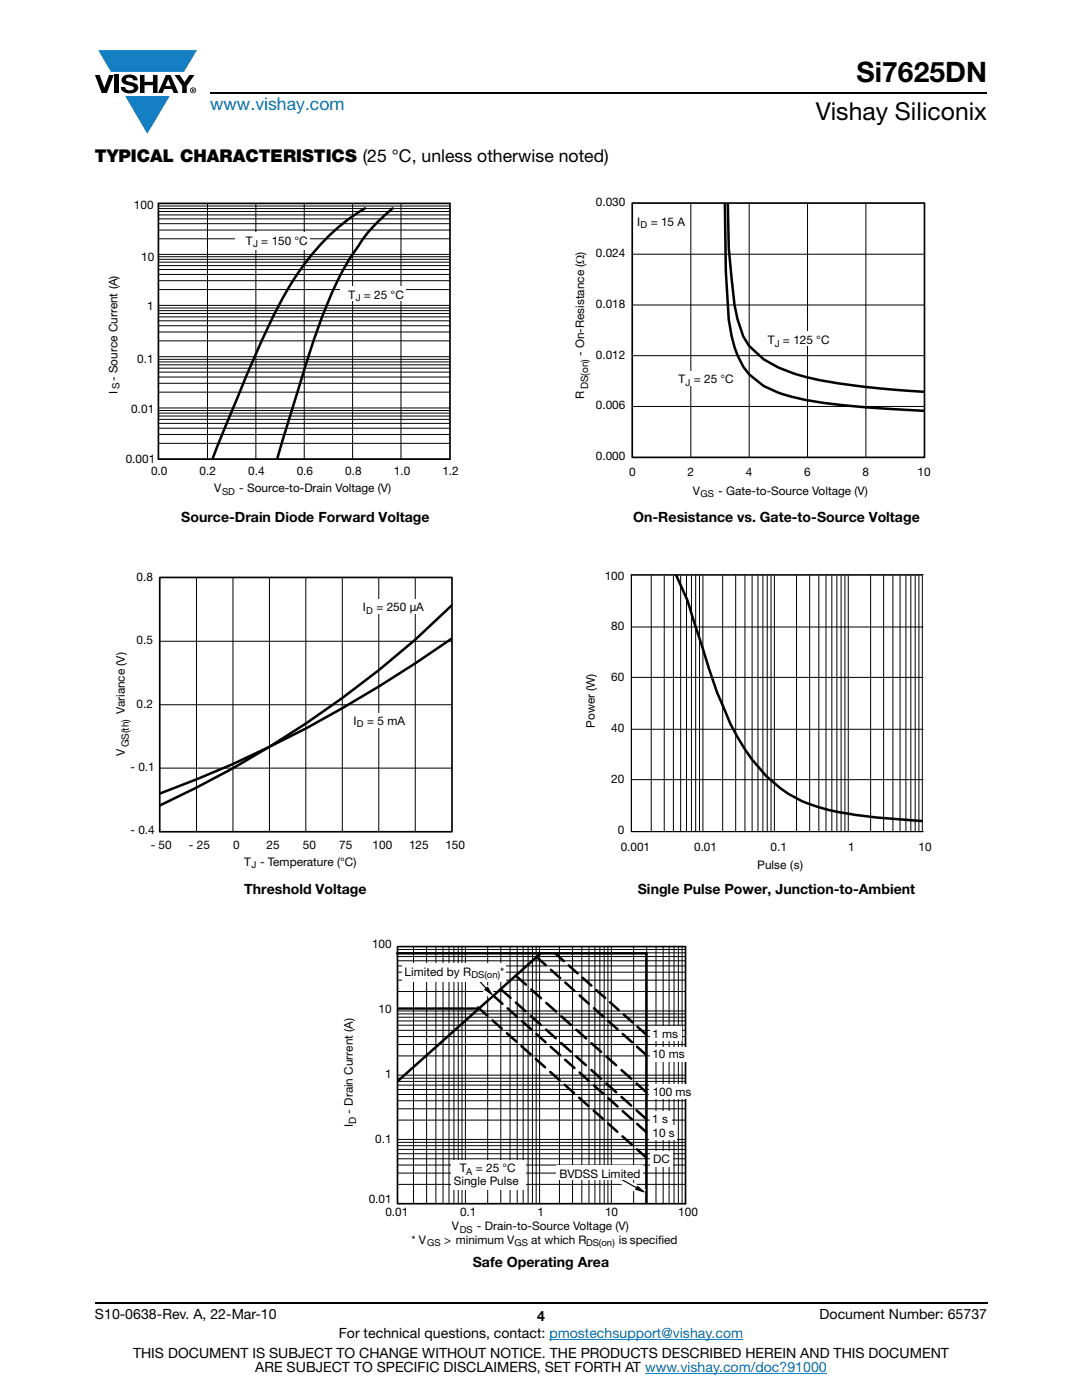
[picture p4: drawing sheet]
<svg xmlns="http://www.w3.org/2000/svg" width="216mm" height="279mm" viewBox="0 0 216 279" stroke-linecap="round" stroke-linejoin="round" font-family="sans-serif">
<g fill="#147fc3">
<path d="M19.6 10h19.7l-2.6 4.3h-1.1h-13.5z"/>
<path d="M25 19.2h8.9l-4.5 7.5z"/>
</g>
<g fill="#000">
<path d="M18.9 15h1l.9 2.5 1-2.5h.9l-1.4 3.6h-1zM22.9 15h.9v3.6h-.9zM24.6 15.3a2.1 2.1 0 0 1 2.8 .3l.1 .4h-.9a.79 .79 0 0 0-.7-.5 .79 .79 0 0 0-.8 .4l.3 .3 1 .2a1.08 1.08 0 0 1 1.2 1 1.08 1.08 0 0 1-1.1 1.2 1.73 1.73 0 0 1-2.4-1.2h.9a.96 .96 0 0 0 .8 .6 .96 .96 0 0 0 .9-.4 1.31 1.31 0 0 0-1.2-.6 1.03 1.03 0 0 1-1.1-.6 1.03 1.03 0 0 1 .2-1.1zM27.9 15h.9v1.3h1.7v-1.3h.9v3.6h-.9v-1.6h-1.7v1.6h-.9zM34.8 15h1.1l.9 1.4 1-1.4h1l-1.5 2.2v1.4h-.9v-1.4z"/>
<path d="M33.6 15.9l.5 1.3h-1.1zM33.1 15l-1.6 3.6h1l.3-.8h1.5l.3 .8h1l-1.6-3.6z"/>
<path d="M38.4 17.8h.2v.2h-.2zM38.3 17.7v.7h.1v-.3l.4 .3-.2-.3 .2-.2-.1-.2z"/>
<path d="M38.1 18a.46 .46 0 0 1 .9 0 .46 .46 0 0 1-.9 0zM37.9 18a.6 .6 0 0 0 1.2 0 .6 .6 0 0 0-1.2 0z"/>
</g>
<path d="M42 18.6h155M18.9 260h178.1" fill="none" stroke="#000" stroke-width=".36"/>
<path d="M109.6 267.3h38.7M128.7 274h36.3" fill="none" stroke="#007ec4" stroke-width=".2"/>
<path d="M21.5 39.8h70v59.3h-70z" fill="#fff"/>
<path d="M72.8 41.6a45.5 45.5 0 0 0-16.6 18.4 355.1 355.1 0 0 0-13.2 30.1l-.5 1.3M78.3 41.6a43.1 43.1 0 0 0-11.6 15.8 194.5 194.5 0 0 0-8.3 24l-3 10" fill="none" stroke="#000" stroke-width=".5"/>
<g fill="none" stroke="#000" stroke-width=".2">
<path d="M31.6 50.8h58.2M31.6 51.2h58.2M31.6 51.8h58.2M31.6 52.3h58.2M31.6 53h58.2M31.6 53.8h58.2M31.6 54.8h58.2M31.6 56h58.2M31.6 57.8h58.2M31.6 40.6h58.2M31.6 41.1h58.2M31.6 41.6h58.2"/>
<path d="M31.6 42.2h58.2M31.6 42.9h58.2M31.6 43.7h58.2M31.6 44.6h58.2M31.6 45.9h58.2M31.6 47.7h58.2M41.4 40.6v51M51.1 40.6v51M60.7 40.6v51M70.4 40.6v51M80 40.6v51M31.6 71.7h58.2"/>
<path d="M31.6 72.2h58.2M31.6 72.8h58.2M31.6 73.5h58.2M31.6 74.3h58.2M31.6 75.2h58.2M31.6 76.5h58.2M31.6 78.3h58.2M31.6 71.2h58.2M31.6 61.5h58.2M31.6 62h58.2M31.6 62.6h58.2M31.6 63.2h58.2"/>
<path d="M31.6 64h58.2M31.6 65h58.2M31.6 66.3h58.2M31.6 68h58.2M31.6 60.9h58.2M31.6 81.4h58.2M31.6 91.6h58.2M31.6 81.9h58.2M31.6 82.4h58.2M31.6 83h58.2M31.6 83.7h58.2M31.6 84.5h58.2"/>
<path d="M31.6 85.5h58.2M31.6 86.7h58.2M31.6 88.5h58.2"/>
</g>
<path d="M31.6 40.6h58.2v51h-58.2z" fill="none" stroke="#000" stroke-width=".34"/>
<g fill="#fff">
<path d="M67.9 57.1h13.1v2.9h-13.1z"/>
<path d="M47 46.4h14.8v3.4h-14.8z"/>
<path d="M23 114h69.8v59.7h-69.8z"/>
</g>
<path d="M39.2 115.3v50.7M46.5 115.3v50.7M53.8 115.3v50.7M61 115.3v50.7M68.3 115.3v50.7M75.6 115.3v50.7M82.9 115.3v50.7M31.9 128h58.3M31.9 153.3h58.3M31.9 140.6h58.3" fill="none" stroke="#000" stroke-width=".2"/>
<path d="M90.1 127.4a248.2 248.2 0 0 1-58.2 31M90.1 120.8a209.2 209.2 0 0 1-58.2 39.9" fill="none" stroke="#000" stroke-width=".5"/>
<path d="M31.9 115.2h58.3v50.8h-58.3z" fill="none" stroke="#000" stroke-width=".34"/>
<g fill="#fff">
<path d="M70.8 119.6h15.1v2.8h-15.1z"/>
<path d="M68.9 142.3h12.6v2.8h-12.6z"/>
<path d="M114.5 39.3h71.2v60.4h-71.2z"/>
</g>
<path d="M126.2 50.7h58.2M137.8 40.6v50.7M149.5 40.6v50.7M161.1 40.6v50.7M172.8 40.6v50.7M126.2 71h58.2M126.2 60.9h58.2M126.2 81.1h58.2" fill="none" stroke="#000" stroke-width=".2"/>
<path d="M144.6 40.5l.2 13.7 .6 9.6a23.2 23.2 0 0 0 2.9 9.4 14.7 14.7 0 0 0 9.4 5.9 103.3 103.3 0 0 0 20.9 2.6l5.8 .3M145.2 40.5l.2 9 1.2 11.3 .5 2.9 1.2 3.5 1.2 1.8 2.9 2.7a33.7 33.7 0 0 0 11.8 4.3l2.4 .4a182.3 182.3 0 0 0 17.8 1.8" fill="none" stroke="#000" stroke-width=".5"/>
<path d="M126.2 40.5h58.3v50.8h-58.3z" fill="none" stroke="#000" stroke-width=".34"/>
<g fill="#fff">
<path d="M132.6 74h14.2v2.9h-14.2z"/>
<path d="M151.1 66.2h14.8v2.9h-14.8z"/>
<path d="M116.7 113.7h69.2v60.2h-69.2z"/>
</g>
<path d="M135 114.9l2.2 4.9 2.9 9.1a84.4 84.4 0 0 0 7.1 18.2 32.2 32.2 0 0 0 7.2 9.1 25.6 25.6 0 0 0 12.3 5.8l7.2 1 10.2 .9" fill="none" stroke="#000" stroke-width=".5"/>
<g fill="none" stroke="#000" stroke-width=".2">
<path d="M125.9 114.8h58.2M129.9 114.9v51M132.5 114.9v51M134.4 114.9v51M135.8 114.9v51M137 114.9v51M138 114.9v51M138.8 114.9v51M139.6 114.9v51M140.3 114.9v51M144.2 114.9v51M146.8 114.9v51"/>
<path d="M148.6 114.9v51M150.1 114.9v51M151.2 114.9v51M152.2 114.9v51M153.1 114.9v51M153.9 114.9v51M154.5 114.9v51M158.9 114.9v51M161.6 114.9v51M163.4 114.9v51M164.8 114.9v51M166 114.9v51"/>
<path d="M167 114.9v51M167.8 114.9v51M168.6 114.9v51M169.3 114.9v51M173.7 114.9v51M176.3 114.9v51M178.2 114.9v51M179.6 114.9v51M180.8 114.9v51M181.7 114.9v51M182.6 114.9v51M183.4 114.9v51"/>
<path d="M184 114.9v51M184.2 114.7h-58.2v51.3h58.2M126 135.2h58.2M126 125.1h58.2M126 145.5h58.2M126 155.6h58.2"/>
</g>
<path d="M68.5 187.2h71.9v61.9h-71.9z" fill="#fff"/>
<g fill="none" stroke="#000" stroke-width=".5">
<path d="M79.3 190.3h49.7v49.8M98.4 198.7l1.9 1.6M99.9 197.4l2 1.7M103 194.8l2 1.7M106 197.5l1.9 1.7M107.1 191l1.8 1.6M107.9 190.3l-28.6 25.6M109.9 193.5l1.9 1.7M110.8 190.2l1.7 1.6M112.8 196.1l1.8 1.6M113.5 192.7l1.7 1.6M115.7 198.7l1.8 1.6"/>
<path d="M116.2 195.1l1.8 1.6M119 197.6l1.7 1.5M95.4 201.1l1.8 1.6M98.3 203.6l1.8 1.7M101.1 206.2l1.9 1.7M101.3 201.2l1.8 1.7M102.9 200.1l2 1.7M104 208.8l1.9 1.6M104.2 203.8l1.8 1.6M106 202.8l1.9 1.7M106.9 211.4l1.9 1.6M107 206.4l1.9 1.6"/>
<path d="M109 205.5l1.9 1.7M109 200.2l1.9 1.7M109.8 213.9l1.9 1.7M109.9 208.9l1.8 1.7M112 208.2l1.9 1.7M112 202.8l1.9 1.8M112.7 216.5l1.8 1.6M112.8 211.5l1.8 1.6M115 210.8l1.9 1.8M115 205.5l2 1.8M115.6 219.1l1.8 1.6M115.6 214l1.9 1.7"/>
<path d="M118 213.5l1.9 1.8M118 208.2l2 1.7M118.5 216.6l1.9 1.7M118.5 201.2l1.9 1.7M121 216.2l1.9 1.8M121 210.9l1.9 1.7M121.4 219.2l1.8 1.6M121.4 203.8l1.8 1.6M121.7 200l1.8 1.6M124 218.9l1.9 1.7M124 213.6l1.9 1.7M124.3 206.3l1.8 1.7"/>
<path d="M124.5 202.5l1.7 1.5M127 216.2l2 1.8M127.1 208.9l1.9 1.6M127.2 204.9l1.8 1.6M118.5 221.6l1.8 1.7M121.3 224.2l1.9 1.7M124.2 226.8l1.9 1.6M124.3 221.7l1.8 1.7M127 221.6l2 1.7M127.1 229.4l1.9 1.6M127.1 224.3l1.9 1.7"/>
</g>
<path d="M79.3 201.3h16.1" fill="none" stroke="#000" stroke-width=".48"/>
<g fill="none" stroke="#000" stroke-width=".2">
<path d="M79.4 189.5h57.4M79.4 190.2h57.4M79.4 190.9h57.4M79.4 191.7h57.4M79.4 192.8h57.4M79.4 194h57.4M79.4 195.6h57.4M79.4 197.9h57.4M82.5 189v51.2M85.1 189v51.2M87 189v51.2M88.4 189v51.2"/>
<path d="M89.6 189v51.2M90.6 189v51.2M91.4 189v51.2M92.2 189v51.2M92.9 189v51.2M97.3 189v51.2M99.9 189v51.2M101.8 189v51.2M103.2 189v51.2M104.4 189v51.2M105.4 189v51.2M106.2 189v51.2"/>
<path d="M107 189v51.2M107.7 189v51.2M111.6 189v51.2M114.2 189v51.2M116.1 189v51.2M117.5 189v51.2M118.7 189v51.2M119.7 189v51.2M120.6 189v51.2M121.3 189v51.2M122 189v51.2M126.4 189v51.2"/>
<path d="M129 189v51.2M130.9 189v51.2M132.3 189v51.2M133.5 189v51.2M134.5 189v51.2M135.4 189v51.2M136.1 189v51.2M79.4 214.6h57.4M79.4 215.2h57.4M79.4 215.8h57.4M79.4 216.6h57.4M79.4 217.4h57.4"/>
<path d="M79.4 218.4h57.4M79.4 219.7h57.4M79.4 201.8h57.4M79.4 202.3h57.4M79.4 203h57.4M79.4 203.8h57.4M79.4 204.6h57.4M79.4 205.6h57.4M79.4 206.9h57.4M79.4 208.5h57.4M79.4 210.7h57.4M79.4 221.3h57.4"/>
<path d="M79.4 223.5h57.4M79.4 227.4h57.4M79.4 228h57.4M79.4 228.6h57.4M79.4 229.4h57.4M79.4 230.3h57.4M79.4 231.3h57.4M79.4 232.5h57.4M79.4 234.1h57.4M79.4 236.4h57.4"/>
</g>
<path d="M79.4 188.9h57.4M136.8 189v51.2h-57.4" fill="none" stroke="#000" stroke-width=".34"/>
<g fill="#fff">
<path d="M129.7 204.9h6.3v2.9h-6.3z"/>
<path d="M129.7 209.1h7.7v2.8h-7.7z"/>
<path d="M129.6 216.4h10.8v2.9h-10.8z"/>
<path d="M89.9 231.5h15v5.9h-15z"/>
</g>
<path d="M92.8 194l1.1-1 4.8 5.2-1.1 .9z" fill-rule="evenodd" fill="#fff"/>
<path d="M96.8 197.5l.5-.5 .9 1.5z" fill="#000"/>
<path d="M93.7 193.7l3.4 3.6M96.8 197.5l.5-.5 .9 1.5z" fill="none" stroke="#000" stroke-width=".24"/>
<path d="M79.3 188.9v51.3" fill="none" stroke="#000" stroke-width=".34"/>
<g fill="#fff">
<path d="M80.3 192.4h20.7v3.6h-20.7z"/>
<path d="M129.6 221.9h4.4v2.8h-4.4z"/>
<path d="M129.8 229.7h4.5v3h-4.5z"/>
<path d="M129.6 224.7h5.5v2.8h-5.5z"/>
</g>
<path d="M122.8 234l6.1 3.4-.7 1.3-6.2-3.4z" fill-rule="evenodd" fill="#fff"/>
<path d="M127.2 236.8l1.3 1.1-1.6-.5z" fill="#000"/>
<path d="M122.8 234.7l4.3 2.4M127.2 236.8l1.3 1.1-1.6-.5z" fill="none" stroke="#000" stroke-width=".24"/>
<path d="M111 232.6h17.2v2.9h-17.2z" fill="#fff"/>
<text font-size="5.6" x="170.9" y="16.4">Si7625DN</text>
<text font-size="4.9" x="162.8" y="24">Vishay Siliconix</text>
<text font-size="3.5" fill="#007ec4" x="42" y="21.9">www.vishay.com</text>
<text font-size="3.5" x="18.9" y="32.3">TYPICAL CHARACTERISTICS (25 °C, unless otherwise noted)</text>
<g font-size="2.8">
<text x="36.2" y="104.1">Source-Drain Diode Forward Voltage</text>
<text x="126.3" y="104.1">On-Resistance vs. Gate-to-Source Voltage</text>
<text x="48.7" y="178.5">Threshold Voltage</text>
<text x="127.3" y="178.5">Single Pulse Power, Junction-to-Ambient</text>
<text x="94.3" y="252.8">Safe Operating Area</text>
<text x="18.9" y="263.3">S10-0638-Rev. A, 22-Mar-10</text>
<text x="107.2" y="263.6">4</text>
<text x="163.6" y="263.3">Document Number: 65737</text>
<text x="67.6" y="267.1">For technical questions, contact: pmostechsupport@vishay.com</text>
<text x="26.5" y="271">THIS DOCUMENT IS SUBJECT TO CHANGE WITHOUT NOTICE. THE PRODUCTS DESCRIBED HEREIN AND THIS DOCUMENT</text>
<text x="50.9" y="273.8">ARE SUBJECT TO SPECIFIC DISCLAIMERS, SET FORTH AT www.vishay.com/doc?91000</text>
</g>
<g font-size="2.4">
<text x="26.7" y="41.7">100</text>
<text x="118.9" y="41.2">0.030</text>
<text x="127.1" y="45">I</text>
<text x="129.8" y="45">= 15 A</text>
<text x="28.2" y="52">10</text>
<text x="49.1" y="48.8">T</text>
<text x="52.1" y="48.8">= 150 °C</text>
<text x="118.9" y="51.3">0.024</text>
<text x="69.6" y="59.6">T</text>
<text x="72.6" y="59.6">= 25 °C</text>
<text x="29.4" y="62">1</text>
<text x="118.9" y="61.5">0.018</text>
<text x="116.5" y="71.1" transform="rotate(-90 116.5 71.1)">- On-Resistance (Ω)</text>
<text x="118.9" y="71.6">0.012</text>
<text x="153.2" y="68.7">T</text>
<text x="156.2" y="68.7">= 125 °C</text>
<text x="23.4" y="76.1" transform="rotate(-90 23.4 76.1)">- Source Current (A)</text>
<text x="27.4" y="72.4">0.1</text>
<text x="135.4" y="76.5">T</text>
<text x="138.4" y="76.5">= 25 °C</text>
<text x="23.4" y="78.5" transform="rotate(-90 23.4 78.5)">I</text>
<text x="26.2" y="82.4">0.01</text>
<text x="116.5" y="79.7" transform="rotate(-90 116.5 79.7)">R</text>
<text x="118.9" y="81.7">0.006</text>
<text x="25.1" y="92.4">0.001</text>
<text x="30.1" y="94.8">0.0</text>
<text x="39.8" y="94.8">0.2</text>
<text x="49.5" y="94.8">0.4</text>
<text x="59.2" y="94.8">0.6</text>
<text x="68.9" y="94.8">0.8</text>
<text x="78.6" y="94.8">1.0</text>
<text x="88.3" y="94.8">1.2</text>
<text x="118.9" y="91.8">0.000</text>
<text x="125.6" y="95.1">0</text>
<text x="137.2" y="95.1">2</text>
<text x="148.8" y="95.1">4</text>
<text x="160.5" y="95.1">6</text>
<text x="172.1" y="95.1">8</text>
<text x="183.1" y="95.1">10</text>
<text x="42.8" y="98.2">V</text>
<text x="47.7" y="98.2">- Source-to-Drain Voltage (V)</text>
<text x="138.2" y="98.8">V</text>
<text x="143.3" y="98.8">- Gate-to-Source Voltage (V)</text>
<text x="27.3" y="115.9">0.8</text>
<text x="120.7" y="115.7">100</text>
<text x="72.4" y="122">I</text>
<text x="75.1" y="122">= 250 μA</text>
<text x="122" y="125.8">80</text>
<text x="27.3" y="128.6">0.5</text>
<text x="122" y="136">60</text>
<text x="24.9" y="142.4" transform="rotate(-90 24.9 142.4)">Variance (V)</text>
<text x="27.3" y="141.2">0.2</text>
<text x="70.5" y="144.7">I</text>
<text x="73.3" y="144.7">= 5 mA</text>
<text x="118.7" y="145.2" transform="rotate(-90 118.7 145.2)">Power (W)</text>
<text x="122" y="146.1">40</text>
<text x="24.9" y="150.9" transform="rotate(-90 24.9 150.9)">V</text>
<text x="26" y="153.9">- 0.1</text>
<text x="122" y="156.3">20</text>
<text x="26" y="166.5">- 0.4</text>
<text x="123.3" y="166.5">0</text>
<text x="30.1" y="169.4">- 50</text>
<text x="37.7" y="169.4">- 25</text>
<text x="46.6" y="169.4">0</text>
<text x="48.7" y="172.7">T</text>
<text x="51.9" y="172.7">- Temperature (°C)</text>
<text x="53.2" y="169.4">25</text>
<text x="60.4" y="169.4">50</text>
<text x="67.7" y="169.4">75</text>
<text x="74.3" y="169.4">100</text>
<text x="81.6" y="169.4">125</text>
<text x="88.9" y="169.4">150</text>
<text x="123.9" y="169.7">0.001</text>
<text x="138.5" y="169.7">0.01</text>
<text x="153.8" y="169.7">0.1</text>
<text x="169.3" y="169.7">1</text>
<text x="183.3" y="169.7">10</text>
<text x="74.2" y="189.2">100</text>
<text x="80.7" y="194.7">Limited by R</text>
<text x="99.8" y="194.7">*</text>
<text x="75.5" y="202.2">10</text>
<text x="130.2" y="207.1">1 m</text>
<text x="134.1" y="207.1">s</text>
<text x="76.9" y="215.1">1</text>
<text x="130.2" y="211.2">10 m</text>
<text x="135.4" y="211.2">s</text>
<text x="130.2" y="218.7">100 m</text>
<text x="136.8" y="218.7">s</text>
<text x="70.4" y="224.9" transform="rotate(-90 70.4 224.9)">I</text>
<text x="70.4" y="222.2" transform="rotate(-90 70.4 222.2)">- Drain Current (A)</text>
<text x="130.1" y="224.1">1</text>
<text x="130.2" y="226.9">10</text>
<text x="132.1" y="224.1">s</text>
<text x="133.5" y="226.9">s</text>
<text x="74.9" y="228">0.1</text>
<text x="91.7" y="233.9">T</text>
<text x="94.9" y="233.9">= 25 °C</text>
<text x="130.4" y="232.1">DC</text>
<text x="90.6" y="236.5">S</text>
<text x="92.1" y="236.5">ingle Puls</text>
<text x="102.2" y="236.5">e</text>
<text x="111.6" y="235">BVD</text>
<text x="116.3" y="235">SS</text>
<text x="120" y="235">Limited</text>
<text x="73.6" y="240.1">0.01</text>
<text x="76.9" y="242.8">0.01</text>
<text x="90.2" y="245.5">V</text>
<text x="91.8" y="242.7">0.1</text>
<text x="95.2" y="245.5">- Drain-to-Source Voltage (V)</text>
<text x="107.3" y="242.7">1</text>
<text x="120.7" y="242.7">10</text>
<text x="135.3" y="242.8">100</text>
<text x="82.1" y="248.2">* V</text>
<text x="88.6" y="248.2">&gt; minimum V</text>
<text x="106" y="248.2">at which R</text>
<text x="123.5" y="248.2">is specif</text>
<text x="131.3" y="248.2">ied</text>
</g>
<text font-size="2.3" x="151.1" y="173.4">Pulse (s)</text>
<g font-size="2">
<text x="23.8" y="77.7" transform="rotate(-90 23.8 77.7)">S</text>
<text x="117.4" y="77.7" transform="rotate(-90 117.4 77.7)">DS(on)</text>
<text x="25.7" y="149.2" transform="rotate(-90 25.7 149.2)">GS(th)</text>
<text x="71.1" y="224.3" transform="rotate(-90 71.1 224.3)">D</text>
</g>
<g font-size="1.9">
<text x="127.8" y="45.5">D</text>
<text x="50.5" y="49.3">J</text>
<text x="71" y="60.1">J</text>
<text x="154.6" y="69.2">J</text>
<text x="136.8" y="77">J</text>
<text x="44.3" y="98.7">SD</text>
<text x="139.8" y="99.3">GS</text>
<text x="73.1" y="122.5">D</text>
<text x="71.2" y="145.2">D</text>
<text x="50.2" y="173.2">J</text>
<text x="94.1" y="195.2">DS(on)</text>
<text x="93" y="234.4">A</text>
<text x="85.3" y="248.7">GS</text>
<text x="91.7" y="246">DS</text>
<text x="102.6" y="248.7">GS</text>
<text x="116.9" y="248.7">DS(on)</text>
</g>
</svg>
